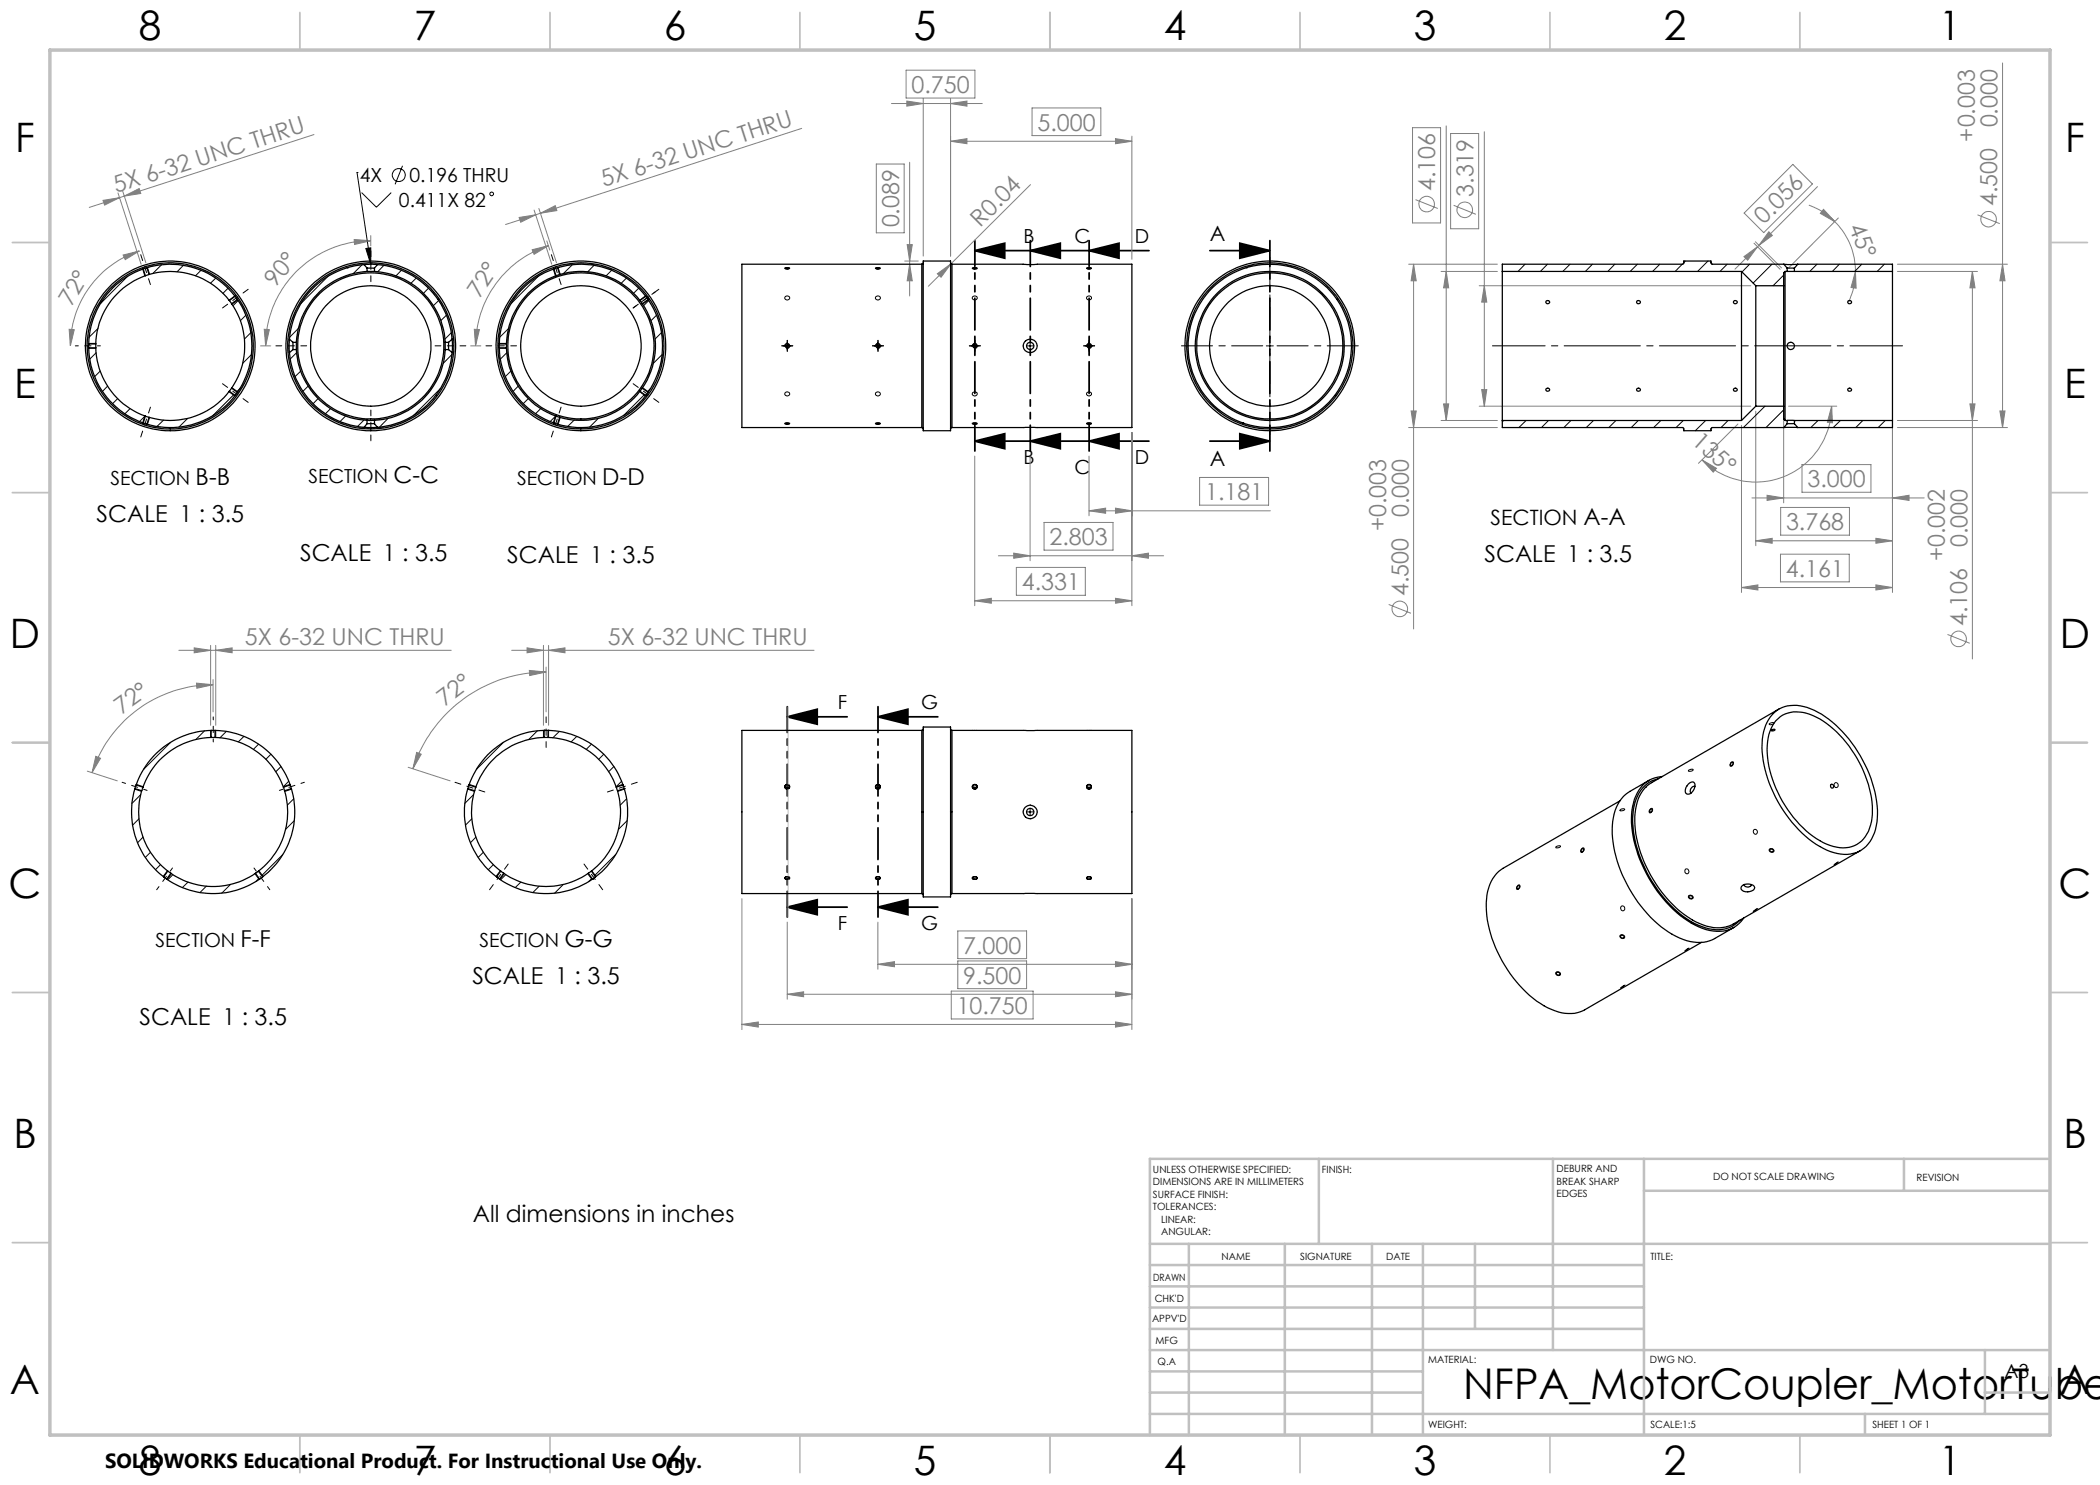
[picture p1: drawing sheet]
<svg xmlns="http://www.w3.org/2000/svg" width="420mm" height="297mm" viewBox="0 0 420 297" stroke-linecap="round" stroke-linejoin="round" font-family="sans-serif">
<g fill="none" stroke="#808080" stroke-width=".2">
<path d="M181.2 14h13.8v5.6h-13.8zM184.6 19.7v31.5M190.1 19.7v31.5M400.5 12.6v72.9M23.6 38.6l4.6 14.2M23.9 39.5l-6 2M24.6 38.3l4.6 14.3M24.8 39.2l3-1.5 .4 1zM24.8 39.2l-.9 .3M62.8 26.9l-38 12.3M160.3 25.7l-52.2 16.9M175.3 32.8h5.5v13.8h-5.5z"/>
<path d="M178.3 20.7h18.2M181.4 20.2l3.2 .5-3.2 .5zM181.9 32.5v26.7M190.1 28.3h36.3M190.1 20.7l3.3-.5v1zM190.1 28.3l3.3-.6v1zM206.1 36.9l-20.4 20.4M206.4 21.6h13.8v5.5h-13.8zM223.1 27.7l3.3 .6-3.3 .4zM226.4 27.2v24.7M282.5 25.5h5.6v19.1h-5.6zM283.1 39.9l4.4 1.8"/>
<path d="M289.2 25.2v58.9M290.1 26.7h5.6v19.1h-5.6zM296.9 26.3v54.9M358.6 32.9l3.9 3.9-9.8 9.7-3.9-3.9zM363.5 37.3l-12 12.1M20.6 40.1l3.3-.6-3 1.5zM24.6 51l3.3-.8-2.9 1.7zM27.9 50.2a20 20 0 0 0-13.8 19M70.8 47.9l3.4 .3-3.3 .7zM74.2 48.2a21 21 0 0 0-21.1 21M74.2 47.1v2.1M103.8 43.5l3.3-.5-3 1.4z"/>
<path d="M106.4 49.9l3.3-.8-2.9 1.8zM106.8 42l3.5 10.8M107.1 43l-6 1.9M107.8 41.7l3.5 10.9M108.1 42.6l3-1.5 .3 1zM108.1 42.6l-1 .4M109.4 48.2l.6 1.8M109.7 49.1a21.1 21.1 0 0 0-14.6 20.1M180.9 52.2h2.8M181.4 48.9h1.1l-.6 3.3zM181.9 52.8l.6 3.4h-1.1zM187.5 54.7l2.7-1.9-2 2.7z"/>
<path d="M281.7 52.8h17.8M282.7 52.8v73M282.7 52.8l.5 3.4h-1zM288.2 54.3h11.3M289.2 54.3l.5 3.3h-1zM290.7 41.1l4.5 1.8M295.8 57.1h54.4M296.9 57.1l.5 3.3h-1.1zM348.8 51.3l2.7-1.9-2 2.6zM350.8 48.6l5.2 5.3M351.1 48.4l5.2 5.2M351.5 49.4l-4.5 4.4"/>
<path d="M353.8 46.4l.7 .7-2.7 2zM361.8 41a13.3 13.3 0 0 1 5.2 3.3M364.7 41.9l2.3 2.4-2.9-1.6zM367 44.3a13.8 13.8 0 0 1 4.1 10M367.7 43.6l-10 10M371.1 54.3l.1 3.3-1-.1zM371.1 54.3a14.2 14.2 0 0 1-1.4 6M379.5 52.8h22M379.5 54.3h16M394.5 54.3v77.5M394.5 54.3l.5 3.3h-1zM395.5 43l4.4 1.7"/>
<path d="M400.5 52.8l.5 3.4h-1zM13.8 65.9h1.1l-.8 3.3zM52.1 69.2h2.1M52.8 65.9h1.1l-.8 3.3zM94.1 69.2h2.1M94.9 65.9h1l-.8 3.3zM296.3 77.9h1.1l-.5 3.3zM194.9 91.2v29.9M206 91.2v20.9M217.8 91.2v11.9M226.4 86.5v34.6M239.9 95.5h13.8v5.5h-13.8z"/>
<path d="M281.7 85.5h17.8M282.2 82.2h1l-.5 3.3zM288.2 84.1h11.3M288.7 80.8h1l-.5 3.3zM295.8 81.2h54.4M340.4 92l2.9 1.7-.6 .7zM347.6 84.8l-7.9 7.9M348.3 85.1v33.4M350.4 99.6h34.4M351.2 82.2v26.9M353.4 99.1l3.3 .5-3.3 .5zM356.7 82.2v18.4"/>
<path d="M357.7 81.2h9.6M360.4 92.9h13.8v5.6h-13.8zM366.3 81.2l.2 3.4-1-.1zM366.3 81.2a15.2 15.2 0 0 1-9.4 14.1 15.2 15.2 0 0 1-16.5-3.3M378.5 85.1v33.4M378.5 99.6l3.3-.5v1zM379.5 85.5h22M379.5 84.1h16M394 80.8h1l-.5 3.3zM400 82.2h1l-.5 3.3zM199.7 111.2h33M202.7 110.6l3.3 .6-3.3 .5z"/>
<path d="M203.3 113.5h13.8v5.6h-13.8zM208.8 104.5h13.8v5.5h-13.8zM217.8 102.2l3.3-.6v1.1zM217.8 102.2h36.3M223.1 101.6l3.3 .6-3.3 .5zM223.1 119.7l3.3 .5-3.3 .4zM226.4 111.2l3.3-.6v1.1zM348.3 117.5l3.3-.5v1zM348.3 117.5h30.2M351.2 108.2l3.2-.5v1zM351.2 108.2h27.3M356.1 110.8h13.8v5.6h-13.8z"/>
<path d="M356.1 101.5h13.8v5.5h-13.8zM375.2 107.7l3.3 .5-3.3 .5zM375.2 117l3.3 .5-3.3 .5zM35.8 130.1h54.4M38.8 129.6l3.3 .5-3.3 .5zM39.3 136.6l3.3 .3-3.2 .8zM42.1 129.1v16M42.6 136.9a25.5 25.5 0 0 0-24.2 17.6M42.6 135.9v6.5M43.1 130.1l3.3-.5v1zM43.1 129.1v16M102.3 130.1h60.5"/>
<path d="M105.4 129.6l3.3 .5-3.3 .5zM105.9 134.1l3.3 .3-3.3 .7zM108.7 129.1v16M109.2 134.4a28 28 0 0 0-26.6 19.3M109.2 133.4v9M109.7 129.1v16M109.7 130.1l3.3-.5v1zM194.9 120.2l3.4-.5v.9zM194.9 120.2h31.5M277.7 120.9l4.5 1.8M389.5 126.9l4.4 1.8M17.5 154.2l6 2"/>
<path d="M19.2 151.3l.9 .4-1.7 2.8zM81.6 153.5l8.4 2.7M83.3 150.5l.9 .3-1.6 2.9zM148.4 179.7v26.2M226.4 179.7v26.2M157.4 184.4v15.4M157.4 198.9h69M157.4 198.9l3.3-.5v1zM175.6 184.4v9.4M175.6 192.9h50.8M175.6 192.9l3.3-.6v1.1zM190.3 198.2h16.3v5.6h-16.3z"/>
<path d="M191.6 186.2h13.7v5.5h-13.7zM191.6 192.2h13.7v5.5h-13.7zM223.1 192.3l3.3 .6-3.3 .5zM223.1 198.4l3.3 .5-3.3 .5zM148.4 204.9h78M148.4 204.9l3.3-.5v1zM223.1 204.4l3.3 .5-3.3 .5z"/>
<circle cx="285.3" cy="40.8" r="1.56"/>
<circle cx="293" cy="42" r="1.56"/>
<circle cx="397.7" cy="43.8" r="1.55"/>
<circle cx="280" cy="121.8" r="1.55"/>
<circle cx="391.7" cy="127.8" r="1.55"/>
</g>
<g fill="none" stroke="#000" stroke-width=".2">
<path d="M71.4 34.5h.1M71.4 34.5l2.8 18.4M72.3 38.5l3 2.9 2.9-2.9M80.5 33.2l-1.5 3.7M28.5 53.8l.5 1.4M29.5 53.5l.4 1.4M47 59.2l-1.2 .8M73.2 49.7l1-.1v3.3zM110.7 53.8l.4 1.4M111.6 53.5l.4 1.4M129.1 59.2l-1.1 .8M157 53.6a.7 .7 0 0 1 .9 .1l-.7 .1z"/>
<path d="M157.1 59.3a.47 .47 0 0 1 .7 0 .47 .47 0 0 1 0 .7 .47 .47 0 0 1-.7-.2l-.1-.3zM175.1 53.6a.7 .7 0 0 1 .9 .1l-.7 .1zM175.2 59.4a.45 .45 0 0 1 .7-.2 .45 .45 0 0 1-.2 .8h-.3a.38 .38 0 0 1-.2-.6zM194.5 53.6a.77 .77 0 0 1 .9 .1l-.7 .1zM194.5 59.4a.46 .46 0 0 1 .7-.2 .46 .46 0 0 1 .1 .7l-.5 .1a.38 .38 0 0 1-.3-.6zM217.3 53.6a.7 .7 0 0 1 1 .1l-.8 .1zM217.5 59.3a.47 .47 0 0 1 .7 0 .47 .47 0 0 1-.1 .7 .47 .47 0 0 1-.7-.2l-.1-.3zM17.7 68.7h1.5M17.7 69.7h1.5M45.8 78.3l1.2 .9M46.4 77.5l1.2 .9M47.6 60l-1.2 .9"/>
<path d="M99.9 68.7h1.4M99.9 69.7h1.4M128 78.3l1.1 .9M128.5 77.5l1.2 .9M129.7 60l-1.2 .9M156.7 69.2h1.5M157 69.3a.51 .51 0 0 1 .4-.6 .51 .51 0 0 1 .5 .5 .51 .51 0 0 1-.6 .5M157.1 78.5a.47 .47 0 0 1 .7-.1 .47 .47 0 0 1 0 .8 .47 .47 0 0 1-.7-.2l-.1-.3zM157.4 68.5v1.4M174.9 69.2h1.4M175.1 69.3a.51 .51 0 0 1 .4-.6 .51 .51 0 0 1 .6 .5 .51 .51 0 0 1-.7 .5M175.2 78.6a.45 .45 0 0 1 .7-.2 .45 .45 0 0 1-.2 .8h-.3a.38 .38 0 0 1-.2-.6z"/>
<path d="M175.6 68.5v1.4M194.2 69.2h1.5M194.5 69.3a.5 .5 0 0 1 .4-.6 .5 .5 0 0 1 .6 .5 .5 .5 0 0 1-.7 .5M194.6 78.5a.47 .47 0 0 1 .7-.1 .47 .47 0 0 1 0 .8 .47 .47 0 0 1-.7-.2l-.1-.3zM194.9 68.5v1.4M205.3 69.2h1.5M206 68.5v1.4M217.1 69.2h1.4M217.3 69.3a.51 .51 0 0 1 .5-.6 .51 .51 0 0 1 .5 .5 .51 .51 0 0 1-.6 .5M217.5 78.5a.47 .47 0 0 1 .7-.1 .47 .47 0 0 1-.1 .8 .47 .47 0 0 1-.7-.2l-.1-.3zM217.8 68.5v1.4M253.3 69.2h1.4"/>
<path d="M254 68.5v1.4M29 83.2l-.5 1.4M29.9 83.5l-.4 1.4M111.1 83.2l-.4 1.4M112 83.5l-.4 1.4M157 84.7a.7 .7 0 0 1 .9 .1l-.6 .1zM175.1 84.7a.7 .7 0 0 1 .9 .1l-.5 .1zM194.5 84.7a.77 .77 0 0 1 .9 .1l-.6 .1zM217.3 84.7a.7 .7 0 0 1 1 .1l-.6 .1zM27 157.8l1.3 .5M27.3 156.9l1.3 .4M42.1 146.1v1.4"/>
<path d="M43.1 146.1v1.4M58 156.9l-1.3 .4M58.3 157.8l-1.4 .5M93.5 157.8l1.4 .5M93.8 156.9l1.4 .4M108.7 146.1v1.4M109.7 146.1v1.4M124.6 156.9l-1.4 .4M124.9 157.8l-1.4 .5M337.7 154l.9-.1a.56 .56 0 0 1-.9 .2zM346.1 152.6l.2-.2a.26 .26 0 0 1 .4 .1 .26 .26 0 0 1-.1 .4l-.2 .3a.29 .29 0 0 1-.4-.1 .29 .29 0 0 1 .1-.4zM353.9 144.7l.9-.2a.56 .56 0 0 1-1 .3z"/>
<path d="M33.5 174.2l-.9 1.1M34.3 174.7l-.9 1.2M51 174.7l.8 1.2M51.8 174.2l.8 1.1M100 174.2l-.8 1.1M100.9 174.7l-.9 1.2M117.5 174.7l.9 1.2M118.4 174.2l.8 1.1M157 175.5l.4-.2a.36 .36 0 0 1 .5 .1 .36 .36 0 0 1-.1 .5 .36 .36 0 0 1-.5 0l-.3-.2zM157 175.5a.44 .44 0 0 1 .6-.2 .44 .44 0 0 1 .2 .5l-.5 .1a.27 .27 0 0 1-.3-.1 .27 .27 0 0 1 0-.3zM175.1 175.5l.4-.2a.35 .35 0 0 1 .5 .1 .35 .35 0 0 1-.1 .5 .35 .35 0 0 1-.4 0l-.4-.2zM175.2 175.5a.44 .44 0 0 1 .5-.2 .44 .44 0 0 1 .3 .5l-.6 .1a.27 .27 0 0 1-.3-.1 .27 .27 0 0 1 .1-.3z"/>
<path d="M194.5 175.5l.1-.1a.44 .44 0 0 1 .5-.1 .44 .44 0 0 1 .2 .5l-.6 .1-.2-.3zM194.5 175.5l.4-.2a.33 .33 0 0 1 .5 .3 .33 .33 0 0 1-.5 .3h-.1a.27 .27 0 0 1-.3-.1 .27 .27 0 0 1 0-.3zM205.3 162.4h1.5M206 161.7v1.4M217.3 175.5l.5-.2a.35 .35 0 0 1 .4 .1 .35 .35 0 0 1 0 .5 .35 .35 0 0 1-.5 0l-.4-.2zM217.4 175.5a.44 .44 0 0 1 .5-.2 .44 .44 0 0 1 .3 .5l-.5 .1a.27 .27 0 0 1-.3-.1 .27 .27 0 0 1 0-.3zM303.6 177.1a.35 .35 0 0 1 .5 .2 .35 .35 0 0 1-.3 .4l-.1 .1a.27 .27 0 0 1-.4 0 .27 .27 0 0 1 .1-.4zM311.2 169.3l.9-.1a.56 .56 0 0 1-1 .2zM316.3 169.8a.32 .32 0 0 1 .5-.1 .32 .32 0 0 1-.1 .5 .33 .33 0 0 1-.5 .2 .33 .33 0 0 1 .1-.5zM324 162.1a.76 .76 0 0 1 .9-.2l-.3 .2zM330.1 161.8v-.1a.33 .33 0 0 1 .5 .2 .33 .33 0 0 1-.2 .4l-.1 .1a.27 .27 0 0 1-.4 .2 .27 .27 0 0 1-.1-.5zM337.7 179.2a.46 .46 0 0 1 .7-.1 .46 .46 0 0 1 0 .7l-.5-.1-.2-.2z"/>
<path d="M353.9 169.8a.46 .46 0 0 1 .7 0 .46 .46 0 0 1 0 .7l-.5-.1a.34 .34 0 0 1-.3-.3 .34 .34 0 0 1 .1-.3zM366.9 172.9l.7-.5-.8 .6zM311.2 194.5a.46 .46 0 0 1 .7-.1 .46 .46 0 0 1 0 .7l-.5-.1-.3-.2zM324 187.1a.46 .46 0 0 1 .7-.1 .46 .46 0 0 1 0 .7l-.5-.1-.2-.3zM324.1 197.6l.8-.5zM337 190.2l.8-.6zM350.7 182.2l.8-.5-.8 .6z"/>
<circle cx="79.8" cy="35" r="1.31"/>
<circle cx="98.3" cy="38.8" r=".37"/>
<circle cx="157.4" cy="157.3" r=".49"/>
<circle cx="157.4" cy="157.4" r=".49"/>
<circle cx="175.6" cy="157.3" r=".49"/>
<circle cx="175.6" cy="157.4" r=".49"/>
<circle cx="194.9" cy="157.3" r=".49"/>
<circle cx="194.9" cy="157.4" r=".49"/>
<circle cx="217.8" cy="157.3" r=".49"/>
<circle cx="217.8" cy="157.4" r=".49"/>
<circle cx="367.2" cy="157" r=".46"/>
<circle cx="337.3" cy="174.2" r=".46"/>
<circle cx="351" cy="166.3" r=".45"/>
<circle cx="324.5" cy="181.6" r=".46"/>
</g>
<g fill="none" stroke="#000" stroke-width=".35">
<path d="M194.9 50.1l6-1.5v3zM194.9 50.1h34.9M206 50.1l6.1-1.5v3zM217.8 50.1l6-1.5v3zM242 50.1h12M248 48.6l6 1.5-6 1.5zM194.9 88.2l6-1.5v3zM194.9 88.2h34.9M206 88.2l6.1-1.5v3zM217.8 88.2l6-1.5v3zM242 88.2h12M248 86.7l6 1.5-6 1.5z"/>
<path d="M157.4 143.4l6-1.6v3zM157.4 143.4h12M175.6 143.4h12M175.6 143.4l6-1.6v3zM157.4 181.4l6-1.5v3zM157.4 181.4h12M175.6 181.4h12M175.6 181.4l6-1.5v3z"/>
</g>
<path d="M20.1 69.2h-5M42.6 148.4v-5" fill="none" stroke="#000" stroke-width=".2" stroke-dasharray="15.2 1.3 1.3 1.3" stroke-dashoffset="14.6"/>
<path d="M29.4 158.1l-5-1.6M55.9 158.1l5-1.6M34.5 173.6l-3.2 4.3M50.8 173.6l3.2 4.3" fill="none" stroke="#000" stroke-width=".2" stroke-dasharray="15.2 1.3 1.3 1.3" stroke-dashoffset="14.5"/>
<path d="M74.2 50.2v6.1M55.2 69.2h6.1M93.2 69.2h-6.2M103.3 69.2h-6.1M74.2 88.2v-6.2M109.2 149.5v-6.1" fill="none" stroke="#000" stroke-width=".2" stroke-dasharray="15.2 1.3 1.3 1.3" stroke-dashoffset="14.1"/>
<path d="M30.1 56.9l-2-6M112.2 56.9l-1.9-6M44.5 76.7l5.1 3.8M44.5 61.6l5.1-3.7M126.6 76.7l5.2 3.8M126.6 61.6l5.2-3.7M30.1 81.4l-2 6M112.2 81.4l-1.9 6M97 158.4l-6-1.9M121.5 158.4l5.9-1.9M101.6 172.8l-3.7 5.1M116.8 172.8l3.7 5.1" fill="none" stroke="#000" stroke-width=".2" stroke-dasharray="15.2 1.3 1.3 1.3" stroke-dashoffset="14"/>
<path d="M126.6 61.6l4.4-3.2" fill="none" stroke="#000" stroke-width=".2" stroke-dasharray="15.2 1.3 1.3 1.3" stroke-dashoffset="14.4"/>
<path d="M298.5 69.2h82" fill="none" stroke="#000" stroke-width=".2" stroke-dasharray="15.2 1.3 1.3 1.3" stroke-dashoffset="4.7"/>
<path d="M195 48.1v42.1M206.1 48.1v42.1M217.8 48.1v42.1M254 48.1v42.1M157.5 141.3v42.1M175.6 141.3v42.1" fill="none" stroke="#000" stroke-width=".35" stroke-dasharray="6.3 1.3 1.3 1.3 1.3 1.3" stroke-dashoffset="1.2"/>
<path d="M157.6 141.4v42" fill="none" stroke="#c0c0c0" stroke-width=".2"/>
<g fill="none" stroke="#c0c0c0" stroke-width=".35">
<path d="M60 2.5v7.5M110 2.5v7.5M160 2.5v7.5M210 2.5v7.5M260 2.5v7.5M310 2.5v7.5M360 2.5v7.5M2.5 48.5h7.5M410 48.5h7.5M2.5 98.5h7.5M410 98.5h7.5M2.5 148.5h7.5"/>
<path d="M410 148.5h7.5M2.5 198.5h7.5M410 198.5h7.5M2.5 248.5h7.5M410 248.5h7.5M60 287v7.5M110 287v7.5M160 287v7.5M210 287v7.5M260 287v7.5M310 287v7.5M360 287v7.5"/>
</g>
<g fill="none" stroke="#c0c0c0" stroke-width=".5">
<path d="M263.8 231.8v17M310.6 231.8v38.2M328.8 231.8v55.2M328.8 238.2h81.2M380.8 231.8v6.4M410 231.8h-180v55.2M230 248.8h180M230 257.3h98.8M230 253h98.8M237.8 248.8v38.2M257 248.8v38.2M274.4 248.8v38.2"/>
<path d="M284.6 248.8v38.2M295 248.8v17M230 265.8h98.8M230 261.5h98.8M230 278.5h54.6M230 274.3h54.6M230 270h180M397 278.5h13M397 270v12.8M230 282.8h180M373 282.8v4.2"/>
</g>
<path d="M10 10h400v277h-400z" fill="none" stroke="#c0c0c0" stroke-width=".7"/>
<g fill="none" stroke="#000" stroke-width=".2" stroke-dasharray="15.2 1.3 1.3 1.3">
<path d="M156.7 69.2h-.3M157.5 68.5v-.4M157.5 69.9v.4M158.2 69.2h.4M174.9 69.2h-.4M175.6 68.5v-.4M175.6 69.9v.4M176.3 69.2h.4M194.3 69.2h-.4M195 68.5v-.4M195 69.9v.4M195.7 69.2h.4"/>
<path d="M204.6 69.2h.1M206.1 67.7h.1M206.1 70.6h.1M207.5 69.2h.1M217.1 69.2h-.4M217.8 68.5v-.4M217.8 69.9v.4M218.5 69.2h.4M204.6 162.4h.1M206.1 161v-.1M206.1 163.8h.1M207.5 162.4h.1"/>
</g>
<path d="M252.5 69.2h-16.2M254 67.7v-16.2M254 70.6v16.3M255.4 69.2h16.3" fill="none" stroke="#000" stroke-width=".2" stroke-dasharray="15.2 1.3 1.3 1.3" stroke-dashoffset="9"/>
<g fill="#000">
<path d="M73.2 49.7l1-.1v3.3z"/>
<path d="M194.9 50.1l6-1.5v3zM194.9 88.2l6-1.5v3z"/>
<path d="M206 50.1l6.1-1.5v3zM206 88.2l6.1-1.5v3zM217.8 50.1l6-1.5v3zM217.8 88.2l6-1.5v3zM248 48.6l6 1.5-6 1.5zM248 86.7l6 1.5-6 1.5zM175.6 143.4l6-1.6v3zM175.6 181.4l6-1.5v3z"/>
<path d="M157.4 143.4l6-1.6v3zM157.4 181.4l6-1.5v3z"/>
</g>
<g fill="#808080">
<path d="M187.5 54.7l2.7-1.9-2 2.7z"/>
<path d="M226.4 111.2l3.3-.6v1.1zM202.7 110.6l3.3 .6-3.3 .5zM223.1 101.6l3.3 .6-3.3 .5zM217.8 102.2l3.3-.6v1.1zM223.1 119.7l3.3 .5-3.3 .4zM194.9 120.2l3.4-.5v.9z"/>
<path d="M175.6 192.9l3.3-.6v1.1zM223.1 192.3l3.3 .6-3.3 .5zM157.4 198.9l3.3-.5v1zM223.1 198.4l3.3 .5-3.3 .5z"/>
<path d="M371.1 54.3l.1 3.3-1-.1zM364.7 41.9l2.3 2.4-2.9-1.6z"/>
<path d="M190.1 20.7l3.3-.5v1zM181.4 20.2l3.2 .5-3.2 .5zM375.2 107.7l3.3 .5-3.3 .5zM351.2 108.2l3.2-.5v1zM375.2 117l3.3 .5-3.3 .5zM348.3 117.5l3.3-.5v1zM43.1 130.1l3.3-.5v1zM38.8 129.6l3.3 .5-3.3 .5zM109.7 130.1l3.3-.5v1zM105.4 129.6l3.3 .5-3.3 .5z"/>
<path d="M190.1 28.3l3.3-.6v1zM223.1 27.7l3.3 .6-3.3 .4zM148.4 204.9l3.3-.5v1zM223.1 204.4l3.3 .5-3.3 .5zM353.4 99.1l3.3 .5-3.3 .5zM378.5 99.6l3.3-.5v1z"/>
<path d="M20.6 40.1l3.3-.6-3 1.5zM24.8 39.2l3-1.5 .4 1z"/>
<path d="M108.1 42.6l3-1.5 .3 1zM103.8 43.5l3.3-.5-3 1.4z"/>
<path d="M39.3 136.6l3.3 .3-3.2 .8zM19.2 151.3l.9 .4-1.7 2.8z"/>
<path d="M105.9 134.1l3.3 .3-3.3 .7zM83.3 150.5l.9 .3-1.6 2.9z"/>
<path d="M353.8 46.4l.7 .7-2.7 2zM348.8 51.3l2.7-1.9-2 2.6z"/>
<path d="M70.8 47.9l3.4 .3-3.3 .7zM52.8 65.9h1.1l-.8 3.3z"/>
<path d="M106.4 49.9l3.3-.8-2.9 1.8zM94.9 65.9h1l-.8 3.3z"/>
<path d="M24.6 51l3.3-.8-2.9 1.7zM13.8 65.9h1.1l-.8 3.3z"/>
<path d="M400 82.2h1l-.5 3.3zM400.5 52.8l.5 3.4h-1z"/>
<path d="M181.4 48.9h1.1l-.6 3.3zM181.9 52.8l.6 3.4h-1.1zM394.5 54.3l.5 3.3h-1zM394 80.8h1l-.5 3.3zM289.2 54.3l.5 3.3h-1zM288.7 80.8h1l-.5 3.3zM282.7 52.8l.5 3.4h-1zM282.2 82.2h1l-.5 3.3zM296.9 57.1l.5 3.3h-1.1zM296.3 77.9h1.1l-.5 3.3z"/>
<path d="M340.4 92l2.9 1.7-.6 .7zM366.3 81.2l.2 3.4-1-.1z"/>
</g>
<g fill="none" stroke="#000" stroke-width=".25">
<path d="M28.6 53.8a16.2 16.2 0 0 0-10.9 15M28.6 53.8l.5 1.3M29.1 55.1a14.9 14.9 0 0 0-9.9 13.7M29.4 53.5l-.8 .3M29.4 53.5a16.3 16.3 0 0 1 17.6 5.8M29.4 53.5l.4 1.4M29.8 54.9l-.7 .2M29.8 54.9a14.9 14.9 0 0 1 16.1 5.2M47 59.3l.5 .6M47 59.3l-1.1 .8M47.5 59.9a16.3 16.3 0 0 1 0 18.6M47.5 59.9l-1.2 .8"/>
<path d="M69.5 53.5h.1M72.8 52.9h2.7M72.8 52.9a16.3 16.3 0 0 0-14.9 14.9M72.8 52.9l.6 .7M73.4 53.6h1.5M73.4 54.3h1.5M73.4 54.3a14.9 14.9 0 0 0-14.1 14.2M73.4 53.6v.7M74.9 54.3a14.9 14.9 0 0 1 14.1 14.2M74.9 53.6v.7M75.5 52.9a16.3 16.3 0 0 1 14.9 14.9M75.5 52.9l-.6 .7"/>
<path d="M87.6 59.9h.1M110.8 53.8a16.2 16.2 0 0 0-10.9 15M110.8 53.8l.4 1.3M111.2 55.1a14.9 14.9 0 0 0-9.9 13.7M111.5 53.5h.1M111.5 53.5l-.7 .3M111.5 53.5a16.3 16.3 0 0 1 17.7 5.8M111.5 53.5l.4 1.4M111.9 54.9l-.7 .2M111.9 54.9a15 15 0 0 1 16.1 5.2M129.2 59.3l.4 .6M129.2 59.3l-1.2 .8"/>
<path d="M129.6 59.9h.1M129.6 59.9a16.3 16.3 0 0 1 0 18.6M129.6 59.9l-1.2 .8M157.1 53.7l.2-.2 .5 .2-.4 .1zM175.2 53.7l.2-.2 .6 .2-.4 .1zM184.4 52.8h-36v32.7h36M184.4 52.8v32.7M184.6 52.6l-.2 .2M184.6 52.2h5.5v33.9h-5.5zM190.1 52.6l.3 .2M190.4 52.8h36v32.7h-36M190.4 52.8v32.7"/>
<path d="M194.6 53.7l.7-.1-.4 .2zM217.4 53.7l.8-.1-.4 .2zM249.3 53.5h.1M267.4 59.9h.1M300.5 54.3v29.8M300.5 54.3h47.8M348.3 54.3v29.8M348.3 54.3l2.9 2.8M351.2 57.1v24.1M351.2 57.1h5.5M356.7 57.1v24.1M356.8 52.8h2.8"/>
<path d="M356.8 52.8h-14.4l-.2-.6h-5.4v.4l-.2 .2h-36.1v1.5M356.8 52.8l.6 .8M357 54.3v29.8M357 54.3h.4M357 54.3l-.3 .3v2.5M357.4 53.6h1.5M357.4 54.3h1.5M357.4 53.6v.7M358.9 53.6v.7M358.9 54.3h19.6M359.6 52.8h18.9v1.5M359.6 52.8l-.7 .8"/>
<path d="M378.5 54.3v29.8M17.7 68.8v.8M17.7 69.6a16.3 16.3 0 0 0 10.9 15M17.7 69.6h1.5M17.7 68.8h1.5M19.2 68.8v.8M19.2 69.6a14.9 14.9 0 0 0 9.9 13.6M45.9 60.1l.4 .6M45.9 78.2a14.9 14.9 0 0 1-16.1 5.3M45.9 78.2l1.1 .9M46.3 77.6l-.4 .6M46.3 60.7a14.9 14.9 0 0 1 0 16.9"/>
<path d="M46.3 77.6l1.2 .9M47 79.1a16.4 16.4 0 0 1-17.6 5.7M47.5 78.5l-.5 .6M57.9 67.8v2.7M57.9 70.5a16.4 16.4 0 0 0 14.9 15M57.9 67.8l.7 .7M58.6 68.5v1.4M58.6 69.9l-.7 .6M58.6 68.5h.7M58.6 69.9h.7M59.3 68.5v1.4M59.3 69.9a14.9 14.9 0 0 0 14.1 14.2"/>
<path d="M87.1 79.1h.1M89 68.5v1.4M89 69.9a14.9 14.9 0 0 1-14.1 14.2M89 68.5h.7M89 69.9h.7M89.7 68.5v1.4M89.7 69.9l.7 .6M90.4 67.8v2.7M90.4 70.5a16.4 16.4 0 0 1-14.9 15M90.4 67.8l-.7 .7M99.9 68.8v.8M99.9 69.6a16.3 16.3 0 0 0 10.9 15"/>
<path d="M99.9 69.6h1.4M99.9 68.8h1.4M101.3 68.8v.8M101.3 69.6a14.9 14.9 0 0 0 9.9 13.6M128 60.1l.4 .6M128 78.2a14.7 14.7 0 0 1-16.1 5.3M128 78.2l1.2 .9M128.4 77.6l-.4 .6M128.4 60.7a14.8 14.8 0 0 1 0 16.9M128.4 77.6l1.2 .9M129.2 79.1h.1M129.2 79.1a16.4 16.4 0 0 1-17.7 5.7"/>
<path d="M129.6 78.5l-.4 .6M266.9 79.1h.1M327.4 77.7a.38 .38 0 0 1 .6 0 .38 .38 0 0 1-.1 .6 .38 .38 0 0 1-.6-.3zM346.7 77.8a.38 .38 0 0 1 .6-.2 .38 .38 0 0 1 0 .6 .38 .38 0 0 1-.6-.2zM369.6 77.7a.38 .38 0 0 1 .6 0 .38 .38 0 0 1-.1 .6 .38 .38 0 0 1-.5-.3zM28.6 84.6l.8 .2M29.1 83.2l.7 .3M29.1 83.2l-.5 1.4M29.8 83.5l-.4 1.3M72.8 85.5h2.7M73.4 84.7h1.5M73.4 84.1h1.5"/>
<path d="M73.4 84.7l-.6 .8M73.4 84.1v.6M74.9 84.7l.6 .8M74.9 84.1v.6M110.8 84.6h.1M110.8 84.6l.7 .2M111.2 83.2l.7 .3M111.2 83.2l-.4 1.4M111.9 83.5l-.4 1.3M157.1 84.7h.7l-.5 .1zM175.2 84.7h.8l-.6 .1zM184.4 85.5l.2 .3"/>
<path d="M190.4 85.5l-.3 .3M194.6 84.7l.5-.1 .2 .2h-.5zM217.5 84.7h.7l-.5 .1zM248.5 84.6h.1M300.5 84.1v1.4h36l.3 .3v.3h5.4v-.4l.2-.2h14.4M300.5 84.1h47.8M351.2 81.2l-2.9 2.9M351.2 81.2h5.5M356.7 81.2v2.6l.3 .3M356.8 85.5h2.8M357 84.1h.4M357.4 84.7h1.5"/>
<path d="M357.4 84.1h1.5M357.4 84.7l-.6 .8M357.4 84.1v.6M358.9 84.7l.7 .8M358.9 84.1v.6M358.9 84.1h19.6M378.5 84.1v1.4h-18.9M27 157.7a16.2 16.2 0 0 0 5.7 17.7M27 157.7l1.3 .4M27.2 157l-.2 .7M27.2 157l1.4 .4M28.3 158.1a15.1 15.1 0 0 0 5.2 16.1"/>
<path d="M28.6 157.4l-.3 .7M42.2 146.1h.8M42.2 147.5h.8M42.2 146.1a16.3 16.3 0 0 0-15 10.9M42.2 147.5a14.9 14.9 0 0 0-13.6 9.9M42.2 146.1v1.4M43 146.1a16.3 16.3 0 0 1 15 10.9M43 147.5a15 15 0 0 1 13.7 9.9M43 146.1v1.4M56.7 157.4l.2 .7M56.9 158.1a14.9 14.9 0 0 1-5.2 16.1M58 157l.3 .7"/>
<path d="M58 157l-1.3 .4M58.3 157.7a16.2 16.2 0 0 1-5.8 17.7M58.3 157.7l-1.4 .4M93.6 157.7a16.3 16.3 0 0 0 5.7 17.7M93.6 157.7l1.3 .4M93.8 157l-.2 .7M93.8 157l1.3 .4M94.9 158.1a14.9 14.9 0 0 0 5.3 16.1M95.1 157.4l-.2 .7M108.8 146.1h.1M108.8 146.1h.8M108.8 147.5h.8"/>
<path d="M108.8 146.1a16.4 16.4 0 0 0-15 10.9M108.8 147.5a14.9 14.9 0 0 0-13.7 9.9M108.8 146.1v1.4M109.6 146.1h.1M109.6 146.1a16.3 16.3 0 0 1 15 10.9M109.6 147.5a15 15 0 0 1 13.7 9.9M109.6 146.1v1.4M123.3 157.4l.2 .7M123.5 158.1a15.1 15.1 0 0 1-5.2 16.1M124.6 157l.2 .7M124.6 157l-1.3 .4M124.8 157.7h.1"/>
<path d="M124.8 157.7a16.3 16.3 0 0 1-5.7 17.7M124.8 157.7l-1.3 .4M157.1 157.6l.2-.2 .4 .2M175.3 157.6l.2-.2 .4 .2M184.4 146.1h-36v32.6h36M184.4 146.1v32.6M184.6 145.8l-.2 .3M184.6 145.4h5.5v34h-5.5zM190.1 145.8l.3 .3M190.4 146.1h36v32.6h-36M190.4 146.1v32.6M194.7 157.6l.2-.2 .4 .2"/>
<path d="M217.5 157.6l.2-.2 .4 .2M329.8 156.1l-3.8 2.2a8 8 0 0 0-3.5 6.7 26.1 26.1 0 0 0 9 19.8 12.7 12.7 0 0 0 9.2 3.7l1.8-.5 4.3-2.5M331.6 155.7a6.5 6.5 0 0 0-4.8 5.6 20.6 20.6 0 0 0 2.6 13.1 23.4 23.4 0 0 0 10.3 10.7 7 7 0 0 0 8-.7l.3-.4M332.4 155.3a6.3 6.3 0 0 0-5.7 5.2 19.7 19.7 0 0 0 2.1 13.2 24.2 24.2 0 0 0 11 11.7 7.3 7.3 0 0 0 8-.7l1-1.1M337.6 156.9a.78 .78 0 0 1 1.3-.2 1.82 1.82 0 0 1-1.3 2.2 .94 .94 0 0 1-.2-1.7zM339 157.3a.8 .8 0 0 0-.8 .4 .8 .8 0 0 0 0 .8l.1 .1M346.2 152.6l.2-.1a.35 .35 0 0 1 .2 .4 .35 .35 0 0 1-.4 .2l-.1-.2zM354.3 146h.1a.36 .36 0 0 1 .6 0h-.1a.43 .43 0 0 1-.6 0zM354.5 142.9a6.3 6.3 0 0 1 7-1.4 21.3 21.3 0 0 1 11 10.5 20.1 20.1 0 0 1 2.6 13.9 6.2 6.2 0 0 1-8.3 4.6 19 19 0 0 1-9.6-7.6 23.8 23.8 0 0 1-4.7-15 8.4 8.4 0 0 1 2-5zM355.2 144.1a6.1 6.1 0 0 1 7.4-1 21.8 21.8 0 0 1 10.8 12.9 14.5 14.5 0 0 1 .3 10.3 5.6 5.6 0 0 1-7 3 17.5 17.5 0 0 1-9.2-7.4 21.1 21.1 0 0 1-4-13.6l.5-2 .5-1.2zM355.8 141.8l-25.5 14.7a7.3 7.3 0 0 0-3.3 6.1 24 24 0 0 0 6 16.6 16.8 16.8 0 0 0 9.7 6.3 6.3 6.3 0 0 0 3.9-.7l25.5-14.7M366.1 157a.34 .34 0 0 1 .5-.1 .34 .34 0 0 1 .1 .5 .34 .34 0 0 1-.5 .1z"/>
<path d="M32.7 175.4l.6 .4M33.3 175.8a16.4 16.4 0 0 0 18.6 0M33.5 174.2l.7 .5M33.5 174.2l-.8 1.2M34.2 174.7a14.8 14.8 0 0 0 16.9 0M34.2 174.7l-.9 1.1M51.1 174.7l.8 1.1M51.7 174.2l-.6 .5M51.7 174.2l.8 1.2M52.5 175.4l-.6 .4M99.3 175.4h.1M99.3 175.4l.6 .4"/>
<path d="M99.9 175.8a16.4 16.4 0 0 0 18.6 0M100.2 174.2l.6 .5M100.2 174.2l-.9 1.2M100.8 174.7a14.8 14.8 0 0 0 16.9 0M100.8 174.7l-.9 1.1M117.7 174.7l.8 1.1M118.3 174.2l-.6 .5M118.3 174.2l.8 1.2M118.5 175.8h.1M119.1 175.4l-.6 .4M157.2 175.4a.33 .33 0 0 1 .4-.1 .33 .33 0 0 1 .1 .5 .32 .32 0 0 1-.4 .1 .32 .32 0 0 1-.1-.5zM175.2 175.5a.36 .36 0 0 1 .5-.2 .36 .36 0 0 1 .2 .5 .39 .39 0 0 1-.4 0 .39 .39 0 0 1-.3-.3z"/>
<path d="M184.4 178.7l.2 .3M190.4 178.7l-.3 .3M194.6 175.5a.36 .36 0 0 1 .4-.2 .36 .36 0 0 1 .3 .5 .41 .41 0 0 1-.7-.3zM217.5 175.4a.35 .35 0 0 1 .4 0 .35 .35 0 0 1 .2 .4 .34 .34 0 0 1-.4 .1 .34 .34 0 0 1-.2-.5zM303.5 177.2a.23 .23 0 0 1 .4-.1 .23 .23 0 0 1-.1 .4l-.1 .3a.27 .27 0 0 1-.4-.2 .27 .27 0 0 1 .2-.4zM316.4 169.8l.1-.1a.37 .37 0 0 1 .2 .4 .37 .37 0 0 1-.4 .3l-.1-.2zM324 160.2l-23.4 13.5a7.9 7.9 0 0 0-3.3 6.8 25.3 25.3 0 0 0 8 18 13.5 13.5 0 0 0 8.4 4.2h1.2l1.7-.6 23.7-13.6M330.1 161.9a.23 .23 0 0 1 .3-.1 .23 .23 0 0 1 0 .4l-.2 .3a.27 .27 0 0 1-.3-.3 .27 .27 0 0 1 .2-.3zM337.9 179.2a.35 .35 0 0 1 .5 0 .35 .35 0 0 1-.1 .5 .37 .37 0 0 1-.4-.1 .37 .37 0 0 1 0-.4zM348.5 177.1a1.79 1.79 0 0 1 2.4 .4 1.64 1.64 0 0 1-2.2 .8 .64 .64 0 0 1-.5-.6 .64 .64 0 0 1 .3-.6zM348.9 176.9a.75 .75 0 0 0 .7 .5 .75 .75 0 0 0 .7-.5M354 169.9a.34 .34 0 0 1 .6-.1 .34 .34 0 0 1-.2 .6l-.4-.2z"/>
<path d="M311.3 194.5a.35 .35 0 0 1 .5 0 .35 .35 0 0 1 0 .5 .37 .37 0 0 1-.4-.1 .37 .37 0 0 1-.1-.4zM324.1 187.2a.35 .35 0 0 1 .5-.1 .35 .35 0 0 1 0 .5l-.4-.1z"/>
<circle cx="34" cy="69.2" r="16.6"/>
<circle cx="34.1" cy="69.2" r="17"/>
<circle cx="74.2" cy="69.2" r="17"/>
<circle cx="74.2" cy="69.2" r="12"/>
<circle cx="74.2" cy="69.2" r="16.6"/>
<circle cx="74.2" cy="69.2" r="14.6"/>
<circle cx="116.2" cy="69.2" r="14.6"/>
<circle cx="116.2" cy="69.2" r="17"/>
<circle cx="116.2" cy="69.2" r="12"/>
<circle cx="116.2" cy="69.2" r="16.6"/>
<circle cx="157.4" cy="69.2" r=".39"/>
<circle cx="175.6" cy="69.2" r=".39"/>
<circle cx="194.9" cy="69.2" r=".39"/>
<circle cx="206" cy="69.2" r=".72"/>
<circle cx="206.1" cy="69.2" r="1.36"/>
<circle cx="217.8" cy="69.2" r=".39"/>
<circle cx="253.9" cy="69.2" r="17"/>
<circle cx="253.9" cy="69.2" r="12"/>
<circle cx="254" cy="69.2" r="16.6"/>
<circle cx="254" cy="69.2" r="14.6"/>
<circle cx="254" cy="69.2" r="14.9"/>
<circle cx="254" cy="69.2" r="16.3"/>
<circle cx="309.5" cy="78" r=".34"/>
<circle cx="309.6" cy="60.5" r=".34"/>
<circle cx="327.7" cy="60.5" r=".36"/>
<circle cx="347.1" cy="60.5" r=".36"/>
<circle cx="358.2" cy="69.2" r=".72"/>
<circle cx="369.9" cy="60.5" r=".36"/>
<circle cx="157.4" cy="157.4" r=".37"/>
<circle cx="175.6" cy="157.3" r=".38"/>
<circle cx="194.9" cy="157.3" r=".38"/>
<circle cx="217.8" cy="157.3" r=".38"/>
<circle cx="206" cy="162.4" r=".72"/>
<circle cx="206.1" cy="162.4" r="1.37"/>
</g>
<g fill="none" stroke="#000" stroke-width=".2">
<path d="M25.5 55.2l-5.4 5.5M32.3 52.9l-1.7 1.8M36.7 53.1l-1.3 1.3M40.2 54l-1.1 1.2M43.1 55.6l-1 1.1M45.6 57.6l-1 1.1M65.6 55.2l-5.4 5.5M72.4 52.9l-1.7 1.8M76.8 53.1l-1.3 1.3M80.3 54l-1.1 1.2M83.2 55.6l-1 1.1M85.7 57.6l-1 1.1"/>
<path d="M107.7 55.2l-5.4 5.5M114.5 52.9l-1.8 1.8M118.8 53.1l-1.3 1.3M122.3 54l-1.1 1.2M125.3 55.6l-1.1 1.1M127.7 57.6l-1 1.1M300.5 52.8v.1M305 52.8l-1.4 1.5M309.5 52.8l-1.4 1.5M314 52.8l-1.4 1.5M318.5 52.8l-1.4 1.5M323 52.8l-1.4 1.5"/>
<path d="M327.5 52.8l-1.5 1.5M332 52.8l-1.5 1.5M336.4 52.8l-1.4 1.5M337.1 52.2l-.3 .3M341.6 52.2l-2.1 2.1M345.4 52.8l-1.4 1.5M349.9 52.8l-1.5 1.6M354.4 52.8l-3.8 3.8M356.7 55l-2.1 2.1M363.4 52.8l-1.4 1.5M367.9 52.8l-1.4 1.5M372.4 52.8l-1.5 1.5"/>
<path d="M376.9 52.8l-1.5 1.5M19.2 70.6l-1.2 1.2M19.6 65.7l-1.8 1.7M20 74.2l-1.1 1.1M21.5 77.2l-1 1.1M23.5 79.7l-1 1M46.8 78.9l-4.2 4.2M47.6 60.1l-1 1M48 77.7l-.7 .6M49.2 63l-1.1 1.1M50.2 66.5l-1.3 1.3M50.3 70.9l-1.8 1.8"/>
<path d="M59.3 70.6l-1.3 1.2M59.7 65.7l-1.8 1.7M60.1 74.2l-1.1 1.1M61.6 77.2l-1 1.1M63.6 79.7l-1 1M87.7 60.1l-1 1M88.1 77.7l-5.4 5.4M89.3 63l-1.1 1.1M90.3 66.5l-1.3 1.3M90.4 70.9l-1.7 1.8M101.4 70.6l-1.3 1.2M101.7 65.7l-1.8 1.7"/>
<path d="M102.2 74.2l-1.1 1.1M103.6 77.2l-1 1.1M105.7 79.7l-1.1 1M128.9 78.9l-4.2 4.2M129.8 60.1l-1.1 1M130.1 77.7l-.6 .6M131.3 63l-1.1 1.1M132.3 66.5l-1.3 1.3M132.4 70.9l-1.7 1.8M26 81.7l-1 1.1M29 83.2l-1.1 1.1M32.7 84l-1.3 1.3"/>
<path d="M37.5 83.7l-1.7 1.7M66.1 81.7l-1 1.1M69.1 83.2l-1.1 1.1M72.8 84l-1.3 1.3M77.6 83.7l-1.7 1.7M108.1 81.7l-1 1.1M111.1 83.2l-1.1 1.1M114.8 84l-1.3 1.3M119.7 83.7l-1.8 1.7M300.7 84.1l-.2 .2M305.2 84.1l-1.4 1.4M309.7 84.1l-1.4 1.4"/>
<path d="M314.2 84.1l-1.4 1.4M318.7 84.1l-1.4 1.4M323.2 84.1l-1.4 1.4M327.7 84.1l-1.5 1.4M332.2 84.1l-1.5 1.4M336.7 84.1l-1.5 1.4M341.1 84.1l-2 2M345.6 84.1l-1.4 1.4M353 81.2l-4.3 4.3M356.7 82l-3.5 3.5M359.1 84.1l-.2 .2M363.6 84.1l-1.4 1.4"/>
<path d="M368.1 84.1l-1.5 1.4M372.6 84.1l-1.4 1.4M377 84.1l-1.4 1.4M28.2 158.9l-1.8 1.8M34.1 148.5l-5.4 5.4M40.9 146.2l-1.7 1.7M45.3 146.3l-1.3 1.3M48.8 147.3l-1.1 1.1M51.7 148.8l-1 1.1M54.2 150.8l-1 1.1M56.2 153.3l-1 1M57.7 156.2l-1 1.2"/>
<path d="M58.7 159.8l-1.2 1.2M94.7 158.9l-1.7 1.8M100.7 148.5l-5.4 5.4M107.5 146.2l-1.8 1.7M111.9 146.3l-1.3 1.3M115.4 147.3l-1.2 1.1M118.3 148.8l-1 1.1M120.8 150.8l-1.1 1.1M122.8 153.3l-1.1 1M124.3 156.2l-1.1 1.2M125.3 159.8l-1.3 1.2M27.8 163.8l-1.3 1.2"/>
<path d="M28.6 167.4l-1.1 1.2M30.1 170.5l-1 1M32.1 172.9l-1 1.1M34.6 174.9l-1.1 1.1M37.6 176.4l-1.1 1.1M41.3 177.2l-1.3 1.3M46.1 176.9l-1.8 1.7M51.8 175.7l-.6 .6M56.6 170.9l-4.2 4.2M58.9 164.1l-1.8 1.8M94.4 163.8l-1.3 1.2M95.2 167.4l-1.1 1.2"/>
<path d="M96.7 170.5l-1.1 1M98.7 172.9l-1.1 1.1M101.1 174.9l-1 1.1M104.2 176.4l-1.2 1.1M107.8 177.2l-1.2 1.3M112.7 176.9l-1.8 1.7M118.4 175.7l-.7 .6M123.1 170.9l-4.2 4.2M125.4 164.1l-1.7 1.8"/>
</g>
<text font-size="8.5" x="292.6" y="279.7">NFPA_MotorCoupler_MotorTube</text>
<g font-size="8.1">
<text x="27.8" y="8">8</text>
<text x="82.8" y="8">7</text>
<text x="132.8" y="8">6</text>
<text x="182.8" y="8">5</text>
<text x="232.8" y="8">4</text>
<text x="282.8" y="8">3</text>
<text x="332.8" y="8">2</text>
<text x="387.8" y="8">1</text>
<text x="3" y="30.4">F</text>
<text x="413" y="30.4">F</text>
<text x="2.8" y="79.6">E</text>
<text x="412.8" y="79.6">E</text>
<text x="2" y="129.6">D</text>
<text x="412" y="129.6">D</text>
<text x="1.7" y="179.6">C</text>
<text x="411.7" y="179.6">C</text>
<text x="2.7" y="229.6">B</text>
<text x="412.7" y="229.6">B</text>
<text x="2" y="278.9">A</text>
<text x="412" y="278.9">A</text>
<text x="27.8" y="295">8</text>
<text x="82.8" y="295">7</text>
<text x="132.8" y="295">6</text>
<text x="182.8" y="295">5</text>
<text x="232.8" y="295">4</text>
<text x="282.8" y="295">3</text>
<text x="332.8" y="295">2</text>
<text x="387.8" y="295">1</text>
</g>
<g font-size="4.7" fill="#808080">
<text x="182.3" y="18.6">0.750</text>
<text x="207.5" y="26.1">5.000</text>
<text x="395" y="28.3" transform="rotate(-90 395 28.3)">+0.003</text>
<text x="399.5" y="25.5" transform="rotate(-90 399.5 25.5)">0.000</text>
<text x="23.2" y="38.7" transform="rotate(-18 23.2 38.7)">5X 6-32 UNC THRU</text>
<text x="120.8" y="37.5" transform="rotate(-18 120.8 37.5)">5X 6-32 UNC THRU</text>
<text x="287.1" y="38.2" transform="rotate(-90 287.1 38.2)">4.106</text>
<text x="294.7" y="39.4" transform="rotate(-90 294.7 39.4)">3.319</text>
<text x="399.4" y="41.3" transform="rotate(-90 399.4 41.3)">4.500</text>
<text x="179.8" y="45.5" transform="rotate(-90 179.8 45.5)">0.089</text>
<text x="196.1" y="45.5" transform="rotate(-45 196.1 45.5)">R0.04</text>
<text x="352.8" y="45" transform="rotate(-45 352.8 45)">0.056</text>
<text x="369.7" y="45.3" transform="rotate(68 369.7 45.3)">45°</text>
<text x="55.1" y="57.6" transform="rotate(-50 55.1 57.6)">90°</text>
<text x="95.9" y="59.8" transform="rotate(-56 95.9 59.8)">72°</text>
<text x="14.3" y="61.3" transform="rotate(-59 14.3 61.3)">72°</text>
<text x="338.2" y="88.7" transform="rotate(41 338.2 88.7)">135°</text>
<text x="241" y="100">1.181</text>
<text x="361.5" y="97.4">3.000</text>
<text x="277.2" y="106.3" transform="rotate(-90 277.2 106.3)">+0.003</text>
<text x="281.7" y="103.4" transform="rotate(-90 281.7 103.4)">0.000</text>
<text x="357.2" y="106">3.768</text>
<text x="209.9" y="109">2.803</text>
<text x="389" y="112.3" transform="rotate(-90 389 112.3)">+0.002</text>
<text x="393.5" y="109.4" transform="rotate(-90 393.5 109.4)">0.000</text>
<text x="204.4" y="118">4.331</text>
<text x="281.7" y="119.2" transform="rotate(-90 281.7 119.2)">4.500</text>
<text x="357.2" y="115.4">4.161</text>
<text x="393.4" y="125.2" transform="rotate(-90 393.4 125.2)">4.106</text>
<text x="49" y="129">5X 6-32 UNC THRU</text>
<text x="121.6" y="129">5X 6-32 UNC THRU</text>
<text x="24.3" y="143" transform="rotate(-36 24.3 143)">72°</text>
<text x="88.9" y="141.4" transform="rotate(-37 88.9 141.4)">72°</text>
<text x="192.6" y="190.7">7.000</text>
<text x="192.6" y="196.7">9.500</text>
<text x="191.3" y="202.8">10.750</text>
</g>
<g font-size="4.7">
<text x="39.1" y="96.9">B-B</text>
<text x="78.7" y="96.6">C-C</text>
<text x="120.5" y="96.9">D-D</text>
<text x="19.3" y="104.3">SCALE 1 : 3.5</text>
<text x="60" y="112.2">SCALE 1 : 3.5</text>
<text x="101.4" y="112.5">SCALE 1 : 3.5</text>
<text x="296.9" y="112.3">SCALE 1 : 3.5</text>
<text x="48.1" y="189.4">F-F</text>
<text x="112.9" y="189.4">G-G</text>
<text x="94.5" y="196.8">SCALE 1 : 3.5</text>
<text x="27.9" y="205">SCALE 1 : 3.5</text>
<text x="94.6" y="244.4">All dimensions in inches</text>
</g>
<g font-size="4.2">
<text x="242" y="48.2">A</text>
<text x="242" y="93.2">A</text>
<text x="298.1" y="105">SECTION A-A</text>
</g>
<text font-size="4.1" x="21" y="293.7">SOLIDWORKS Educational Product. For Instructional Use Only.</text>
<g font-size="3.9">
<text x="71.9" y="36.5">4X</text>
<text x="79.8" y="41.3">0.411X 82</text>
<text x="81.9" y="36.5">0.196 THRU</text>
<text x="204.7" y="48.6">B</text>
<text x="214.9" y="48.6">C</text>
<text x="226.9" y="48.6">D</text>
<text x="204.7" y="92.8">B</text>
<text x="214.9" y="94.7">C</text>
<text x="226.9" y="92.8">D</text>
<text x="22.1" y="96.9">SECTION</text>
<text x="61.7" y="96.6">SECTION</text>
<text x="103.4" y="96.9">SECTION</text>
<text x="167.6" y="141.8">F</text>
<text x="184.2" y="141.8">G</text>
<text x="167.6" y="186">F</text>
<text x="184.2" y="186">G</text>
<text x="31.1" y="189.4">SECTION</text>
<text x="95.9" y="189.4">SECTION</text>
<text x="400.9" y="275.5">A3</text>
</g>
<g font-size="2">
<text x="230.6" y="234.6">UNLESS OTHERWISE SPECIFIED:</text>
<text x="230.6" y="237.1">DIMENSIONS ARE IN MILLIMETERS</text>
<text x="230.6" y="239.6">SURFACE FINISH:</text>
<text x="264.4" y="234.6">FINISH:</text>
<text x="311.3" y="234.5">DEBURR AND</text>
<text x="311.3" y="237">BREAK SHARP</text>
<text x="311.3" y="239.5">EDGES</text>
<text x="342.6" y="236">DO NOT SCALE DRAWING</text>
<text x="383.3" y="236.2">REVISION</text>
<text x="230.6" y="242.1">TOLERANCES:</text>
<text x="232.2" y="244.6">LINEAR:</text>
<text x="232.2" y="247.1">ANGULAR:</text>
<text x="244.3" y="252">NAME</text>
<text x="260" y="251.9">SIGNATURE</text>
<text x="277.2" y="251.9">DATE</text>
<text x="330.1" y="251.9">TITLE:</text>
<text x="230.6" y="256.1">DRAWN</text>
<text x="230.9" y="260.3">CHK'D</text>
<text x="230.4" y="264.4">APPV'D</text>
<text x="231.1" y="268.8">MFG</text>
<text x="231.5" y="273">Q.A</text>
<text x="285.6" y="272.5">MATERIAL:</text>
<text x="330" y="272.5">DWG NO.</text>
<text x="285.6" y="285.5">WEIGHT:</text>
<text x="330.1" y="285.6">SCALE:1:5</text>
<text x="374.5" y="285.6">SHEET 1 OF 1</text>
</g>
</svg>
